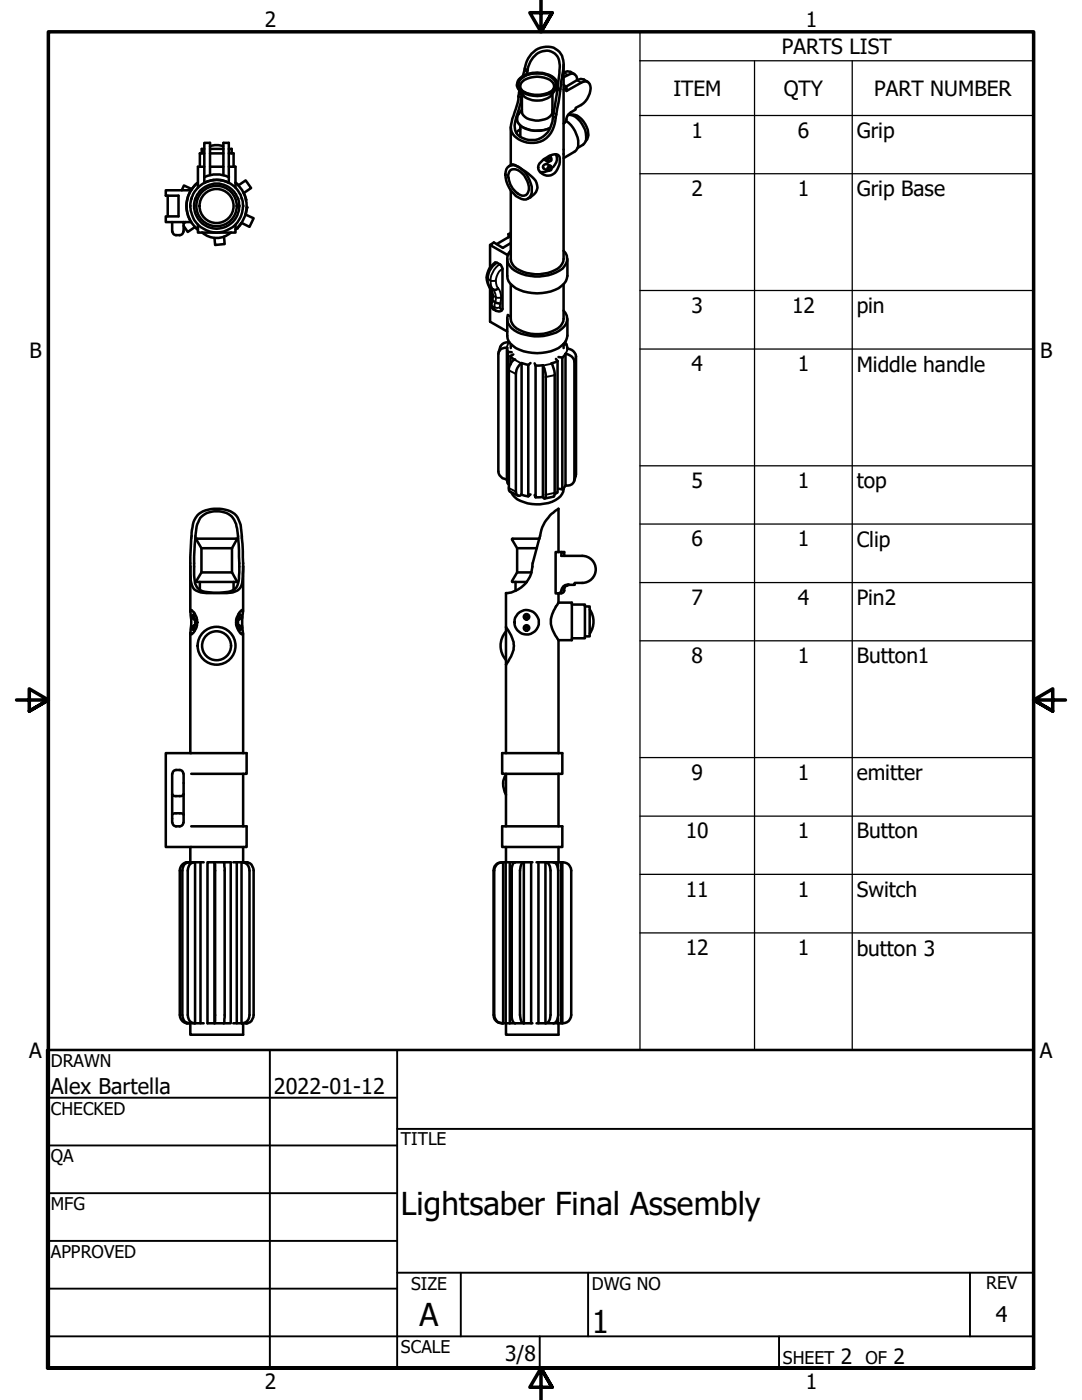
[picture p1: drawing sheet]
<svg xmlns="http://www.w3.org/2000/svg" width="216mm" height="279mm" viewBox="0 0 216 279" stroke-linecap="round" stroke-linejoin="round" font-family="sans-serif">
<!-- layer: Visible (ANSI) -->
<g fill="none" stroke="#000" stroke-width=".51">
<path d="M103.8 15.6a5.7 5.7 0 0 1 7 .2l.3 .6a1.26 1.26 0 0 1-.2 1.4 4.2 4.2 0 0 1-4.2 2.3 4.2 4.2 0 0 1-3.6-3.1l.3-.9zM103.8 17.7a5.3 5.3 0 0 0 6.8 0M104 17.8a1.49 1.49 0 0 1 1.2-2.1 5.1 5.1 0 0 1 4.9 .6 1.19 1.19 0 0 1 .3 1.5M104.3 15.2l.3-1.2a4.7 4.7 0 0 1 5.9-4.5 3.6 3.6 0 0 1 1.9 4.3l-1.2 7.9a13.5 13.5 0 0 1-1.3 4.8 4.7 4.7 0 0 1-7.8-.1 4.8 4.8 0 0 1 .4-3.3 14.7 14.7 0 0 0 1.1-5.1M105 14.9l.2-.5a4.7 4.7 0 0 1 3.1-4.2 2.66 2.66 0 0 1 3.4 2.8l-.4 4.8-.9 4.7a6.1 6.1 0 0 1-2 4.7 3.9 3.9 0 0 1-5.4-.7 5.4 5.4 0 0 1 .4-4.2l.5-1.7 .2-1.9v3.6a2.17 2.17 0 0 0 2.1 1.6 3.6 3.6 0 0 0 4-1.2v-4M112.5 12.9v38.8a3 3 0 0 1-2.5 2.5 7.9 7.9 0 0 1-7.4-1.1l-.6-.9-.1-.5v-13.7M112.5 16.9l.5 .7M112.5 17.9l.5-.3v.6l3-1.7a1.14 1.14 0 0 1 1.3-.2 1.14 1.14 0 0 1 .6 1.3 4.4 4.4 0 0 1-3 3.9v.3l-1 .6a2.19 2.19 0 0 0-1 1.9l-.4 .3M112.5 14.5a1.58 1.58 0 0 1 2.1 .3M112.5 15.4a2.89 2.89 0 0 1 2-.7 1.24 1.24 0 0 1 .7 1.3M117.3 16.4a1.78 1.78 0 0 0-2.2-.4l-2.2 1.3M33.5 39.1v4.1"/>
<path d="M38.1 37.9a6 6 0 0 0 0 6.4M38.2 38h-5.1v1.1h2.5v4.1h-2.5v1.1h5.1M38.3 37.8l-1.6-.8-.4 1M39.2 36.7l-.9 1.1M39.2 36.6v.1M39.5 36.4a6 6 0 0 0 0 9.4M40.8 30.6h-.9v2.7M40.8 29.7h-.5v.9M40.8 33.3h-1.3v4.2M40.8 35.4a5.6 5.6 0 0 1 4.8 0M40.8 36.5a5.2 5.2 0 0 1 4.8 0M41.9 29.2l1-.2 1.6 .2"/>
<path d="M41.9 34.9v-6.4h-1.1v8M41.9 29.7h2.7M41.9 30.6h2.7M41.9 33.3h2.7M44.6 34.9v-6.4h1.1v8M45.7 30.6h.9v2.7M45.7 29.7h.5v.9M45.7 33.3h1.3v4.2M47 36.4a6 6 0 0 1 0 9.4M47 36.4l.6 .6M47.6 37l1.4-1 1.1 1.5-1.5 1M48.6 38.5l.5 1.4"/>
<path d="M49.1 39.9h.1M101.3 33.4a1.89 1.89 0 0 1 2.7 .3 5.8 5.8 0 0 1 2.1 4.8 1.57 1.57 0 0 1-2.6 .9 5.3 5.3 0 0 1-2.5-5.6zM101.4 35.4a1.33 1.33 0 0 1 .6-1.5 1.33 1.33 0 0 1 1.7 .3 4.1 4.1 0 0 1 1.7 4.1 1.25 1.25 0 0 1-2.1 .3M101.5 35.4a4.3 4.3 0 0 0 1.8 3.2M101.6 33.1a1.47 1.47 0 0 1 1.9 .2 12.9 12.9 0 0 1 3.4 2.8 2.29 2.29 0 0 1-1 3.3l-.6 .2M101.9 25.4v7.6M103.8 25.8l-.8 .7M103.8 25.1v2.2M104.1 21.9a2.17 2.17 0 0 0-.8 2.4 4.6 4.6 0 0 0 4.6 1.8l1.8-.5M108.3 32a3.6 3.6 0 0 1 3-1.1 1.85 1.85 0 0 1 .1 2.4 2.06 2.06 0 0 1-1.9 1.8 2.06 2.06 0 0 1-2.1-1.7 1.85 1.85 0 0 1 .9-1.4zM108.5 31.8l.8 .5M109.6 31.1l.3 .2"/>
<path d="M109.9 33.1l-.9-.4a.57 .57 0 0 0-.6 .3 .57 .57 0 0 0 .1 .7l.8 .4-.5 .2-1 .1M109.9 33.4a.35 .35 0 0 1 .1 .5 .35 .35 0 0 1-.5 .1M109.9 31.5a.35 .35 0 0 1 .1 .5 .35 .35 0 0 1-.5 .1M109.9 33.3h-.1a.41 .41 0 0 0-.4 .3 .41 .41 0 0 0 .1 .4M109.9 31.6l-.1-.2a.41 .41 0 0 0-.4 .3 .41 .41 0 0 0 .1 .5M110 33.4l-.1-.3-.4 .2a.5 .5 0 0 0-.1 .8l.2-.1M110 31.6l-.1-.2a.55 .55 0 0 0-.6 .2 .55 .55 0 0 0 .1 .7l.2-.1M110.2 21.9l.3 .4M110.9 30.8a2.04 2.04 0 0 1-.9 2.8M113 24.1a5.7 5.7 0 0 1 2.4 5.1l-.5 .8-2.4 1.6M113.3 22.9a3.3 3.3 0 0 1 3.2 2.4 3.3 3.3 0 0 1 .1 3.3l-1.3 .9M113.9 22.9a3.2 3.2 0 0 1 3.1 2.4 2.4 2.4 0 0 1-.1 2.8"/>
<path d="M34.4 44.3v1.9M34.4 46.2a.73 .73 0 0 0 .7 .7M36.6 46.2a.73 .73 0 0 1-.8 .7h-.7M36.6 45.1l.9 1.2 1.4-1 .6 .6M36.6 44.3v1.9M37 44.3l-.4 .3M39.5 44.8v1.6h7.5v-1.6M40.3 46.4a4.3 4.3 0 0 0 5.8 0M44.7 47.2l.1 1.5-1.9 .2-.1-1.4M48.2 44.5h.1M48.2 44.5l-.9 1.1M49.3 41.4l-.3 1.4 1.6 .8-.8 1.7-1.5-.8"/>
<path d="M97.7 57.4a3.5 3.5 0 0 1 1.3-5l.2 .1a1.34 1.34 0 0 1 1.1 1.2v8a.82 .82 0 0 1-1.3 .3 1.64 1.64 0 0 1-1-2.2M97.7 57.4l.7 .4a.73 .73 0 0 0 1-.3M97.7 57.4l.3 .5 .2 .8-.2 1.1M97.8 48.9v4.5M97.8 57.4v6.8l3.4 2M98 59.8a2.88 2.88 0 0 0 1.8 .8M101.2 51.7v3.4a3.3 3.3 0 0 0 2.4 2.7 9 9 0 0 0 8.4-.7 2.64 2.64 0 0 0 1.2-2v-3.4M101.5 46.7l.4 .3M101.5 46.7v.7M101.9 48.5l-1.6 1-1.7-1.1-.8 .5 3.5 2 .6-.9a2.34 2.34 0 0 0 .3 3.6 8.8 8.8 0 0 0 10.1 0 2.35 2.35 0 0 0 .2-3.6M101.9 56.8v6.8a3 3 0 0 0 2.4 2.6 7.5 7.5 0 0 0 7.5-1.1l.6-1 .1-.5v-6.8M101.9 47.3l-.2-.1-2.6 1.5"/>
<path d="M101.9 46.5l-.4 .2M101.2 69.5v26.3l.1 .7M101.2 63.6v3.4a3.3 3.3 0 0 0 2.4 2.8 9 9 0 0 0 8.4-.8 2.64 2.64 0 0 0 1.2-2v-3.4M101.3 70.2l-.1-.8h-.1a1.35 1.35 0 0 0-1.7 1.2v23.5a1.89 1.89 0 0 0 1.8 1.6M101.3 70.2v26.3h.2M101.3 70.2l.8 .1M101.6 68.3h-.1a1.56 1.56 0 0 0-1.7 .9l-.3 1.1M101.9 71.1l.7 .7-.6 .5-.5 1.2v24.3l.4 .4 1.4 .7M101.9 71.1v1.6M101.9 68.7v.8M102.4 70.7l-.5 .4M103.8 72.7l.3-.2-.1 26.2a.64 .64 0 0 1-.8 .2 .64 .64 0 0 1-.3-.8v-23.5l.4-1.2z"/>
<path d="M104.1 72.5l1.3 .3M105.4 72.8v26.3l.5-.4M105.9 72.5l-.5 .3M106.7 72.5l.2 .5M106.9 73v26.3l-.2-.5M108.3 72.9l.3 .7 .3 1.3v24.2l-.3 .4-.3-.3M108.3 72.9l-1.4 .1M108.3 72.9v26.3M110.9 71.6l.4 .5M111.3 72.1l-1.3 .4 .7 2v24.2l-.3 .4-1.8 .4M111.3 72.1v26.2l-.6 .3M111.4 71.2l.8 .2"/>
<path d="M112.2 71.4v26.3l-.8-.2M112.5 69.5v-.8h.5l.2 .9M112.5 62a2.44 2.44 0 0 1-.9 4 8.9 8.9 0 0 1-9.6-.5 2.38 2.38 0 0 1-.7-2.6l.6 .3M112.5 68.6v.1M112.8 70.6h.1a1.89 1.89 0 0 1 1.7 1.6v23.5a1.39 1.39 0 0 1-1.8 1.2zM112.8 70.6l-.6 .8M112.8 68.1v.6M113.2 69.6h.1a1.77 1.77 0 0 1 1.6 1.5v23.5l-.3 1.4M113.2 69.5v.1M104.1 98.7l1.3 .4M108.3 99.2l-1.4 .1M112.5 97.5a2.94 2.94 0 0 1-2.3 2.6 7.9 7.9 0 0 1-7.5-.9l-.7-.9"/>
<path d="M112.8 96.9l-.6 .8M38 113v9M39.2 107.7l1 1.7M39.2 116l.1 .1M39.3 107.5l-.1 .1M39.3 116.1h7.9M39.3 107.5h7.9M39.4 102.9a6.4 6.4 0 0 1 7.4-.3 6.1 6.1 0 0 1 1.5 4.4l.2 5.7a12.5 12.5 0 0 1-.5 4.5 3.6 3.6 0 0 1-3.4 1.2 18.8 18.8 0 0 1-5-.4 2.36 2.36 0 0 1-1.6-2.2 57.5 57.5 0 0 1 .6-11.6zM39.9 116.1v1.6M39.9 103.4a4.7 4.7 0 0 1 6.6 0 7.9 7.9 0 0 1 1 4l.3 5.7a8.4 8.4 0 0 1-.6 4.1 3.5 3.5 0 0 1-2.8 1 10.5 10.5 0 0 1-4.4-.4 3 3 0 0 1-1.3-2.9l.2-6.3a13.6 13.6 0 0 1 .9-4.8zM40.2 114.2h6.1M40.2 109.4h6.1"/>
<path d="M40.2 114.2l-1 1.8M40.2 109.4v4.8M46.3 114.2l.9 1.8M46.3 109.4v4.8M46.6 116.1v1.6M47.1 107.5l.1 .1M47.2 116l-.1 .1M47.2 107.7l-.9 1.7M48.5 113v9M102.2 107.7l1 1.7v4.8M102.2 116l.1 .1M102.3 107.5l-.1 .1"/>
<path d="M102.3 116.1h2.8M102.3 107.5h5.3M102.9 116.1v1.8M103.2 114.2h2.8M103.2 109.4h3.9M103.2 114.2l-1 1.8M111.4 118.4h.6M111.4 110.2v-8.7a8.2 8.2 0 0 0-3.8 5.9l-1.3 5a5.8 5.8 0 0 1-5.3 6v31.9M111.4 118.4v1.9M112 110.2h-1.1v8.2h.5M112.5 117.9a1.09 1.09 0 0 1 1.1-1.2 .95 .95 0 0 0-1 1.2M112.6 117.8l-.3 .5-.3 .1"/>
<path d="M112.6 110.9v-.7h-.6v.7h4.1M116.1 116.3h-1.4v.4h-1.4a1.3 1.3 0 0 0-1.3 1.3l-.6 .4M116.2 110.9a2.7 2.7 0 0 1 2.7 2.7 2.7 2.7 0 0 1-2.7 2.7M38 126.4v23.9M38 121.8l.1-.1a2.95 2.95 0 0 1-.1 4.9v-.4a12.3 12.3 0 0 0 0-4.3zM38.5 122.7h.2M38.6 122.7a.36 .36 0 0 0-.4 .5 .36 .36 0 0 0 .5 .2M38.7 125a.37 .37 0 0 0-.5 .3 .37 .37 0 0 0 .5 .4M38.9 122.5h-.2v1.1h.6M39 123.6v1.2M39.3 124.8h-.6v1.1h.2M47.2 124.8h.6v1.1h-.2"/>
<path d="M47.5 123.6v1.2M47.6 122.5h.2v1.1h-.6M47.8 125.7h.1M47.8 125h.1M47.8 123.4h.1M47.8 122.7h.1M47.9 125a.35 .35 0 0 1 .4 .3 .35 .35 0 0 1-.4 .4M47.9 122.7a.35 .35 0 0 1 .4 .4 .35 .35 0 0 1-.4 .3M48.2 121.8h.3l-.2 1.9 .2 2.9a2.38 2.38 0 0 1-1.4-2.4l.1-.9 .6-1.1zM48.5 126.4v23.9M101 125.2l.2 .3a5 5 0 0 1 1 4.9l-1.2 2.3M101 126a4.3 4.3 0 0 0 0 5.8"/>
<path d="M111.4 120.3l-.2 .4a4.9 4.9 0 0 0-.1 6.6l.3 .5M111.4 127.8v22.5M111.4 120.3h2.7v7.5h-2.7M114.1 120.7h2.6v6.7h-2.6M116.7 121h1v6h-1M117.7 121.6a4.2 4.2 0 0 1 0 4.9M34.4 154.4v4.1M34.4 158.5a.61 .61 0 0 0 .7 .4 1.49 1.49 0 0 0 1.5-.3v-.1M34.4 158.5v4.1M35.1 153.7h.7a.73 .73 0 0 1 .8 .7M35.1 153.7a.73 .73 0 0 0-.7 .7M36.6 158.5v4.1"/>
<path d="M36.6 154.4v4.1M38.2 154.4h11v-4.1h-16.1v18.7h16.1v-4.1h-11M48.5 154.4v10.5M100.2 150.3h12v4.1h-12zM101 154.7a3.6 3.6 0 0 0 0 3.9M101 154.4v10.5M111.4 154.4v10.5M34.4 162.6l.5-.3h1.2l.5 .3M34.4 162.6v1.5M34.4 164.2a.73 .73 0 0 0 .7 .7M36.6 164.2a.73 .73 0 0 1-.8 .7h-.7M36.6 162.6v1.5"/>
<path d="M37.2 172.1a1.68 1.68 0 0 0-1.3 1.6v28.9a1.69 1.69 0 0 0 1.3 1.6M37.2 172.1h1.7M37.2 172.1v.1M37.3 172.1h.1M37.8 172.1a1.44 1.44 0 0 0-1.4 1.6v28.9a1.44 1.44 0 0 0 1.4 1.6M38 169v3.1M38.9 172.1a1.44 1.44 0 0 0-1.4 1.6v28.9a1.44 1.44 0 0 0 1.4 1.6M38.9 172.1v32.1M38.9 172.1h1.7M40 172.1v32.1h.6M41.4 172.1h1.4v32.1h-1.4zM42.8 172.1l.1 .4v31.3l-.1 .4h1.8"/>
<path d="M42.8 172.1h3.2v32.1h-1.4M44.6 172.1l.2 1.2v29.7l-.2 1.2M46.5 172.1h1.8M47.2 172.1v32.1h-.7M48.2 172.1l.1 32.1M48.3 172.1a1.53 1.53 0 0 1 1.5 1.6v28.9a1.53 1.53 0 0 1-1.5 1.6M48.3 172.1h.9M48.5 169v3.1M49.1 172.1a1.53 1.53 0 0 1 1.5 1.6v28.9a1.53 1.53 0 0 1-1.5 1.6M100.2 164.9h12v4.1h-12zM100.3 172.1a1.63 1.63 0 0 0-1.7 1.6v28.9a1.63 1.63 0 0 0 1.7 1.6M100.3 172.1h-.2a1.63 1.63 0 0 0-1.6 1.6v28.9a1.65 1.65 0 0 0 1.8 1.6"/>
<path d="M100.3 172.1v32.1M100.4 172.1h1.3M100.9 172.1v32.1h.8M101 169v3.1M102.8 172.1h1.7a1.51 1.51 0 0 0-.7 1.6v28.9l.1 .8a.78 .78 0 0 0 .6 .8v-32.1h1.7M102.8 172.1a1.4 1.4 0 0 0-.7 1.6l.1 29.7a.78 .78 0 0 0 .6 .8M102.8 172.1h-1.1v32.1h4.3M106 172.1v32.1h.2M107.1 172.1h1.7M107.4 172.1v32.1h-.3M108.8 172.1a1.43 1.43 0 0 1 1.1 1.6v28.9a1.43 1.43 0 0 1-1.1 1.6h2.5M108.8 172.1v32.1h-1.4"/>
<path d="M108.8 172.1h2.5M110.4 172.1a1.47 1.47 0 0 1 1 1.6v28.9a1.47 1.47 0 0 1-1 1.6M111.3 172.1a2.19 2.19 0 0 1 2.6 1.2l.1 29.3a1.64 1.64 0 0 1-1.8 1.6v-32.1M111.3 172.1v1M111.4 169v3.1M112 172.1v32.1h-.7M37.2 204.1l.1 .1M37.3 204.2h1.6M37.3 204.2h.1M38 204.2v2.3h10.5v-2.3M38.9 204.2h1.1M47.2 204.2h1"/>
<path d="M48.3 204.2h.9M100.4 204.2h.5M101 204.2v2.3h10.4v-2.3M111.3 203.2v1M112 204.2h.2"/>
<circle cx="43.2" cy="41.1" r="4"/>
<circle cx="43.2" cy="41.1" r="3.4"/>
<circle cx="43.3" cy="41.1" r="4.5"/>
<circle cx="43.3" cy="41.1" r="5.2"/>
<circle cx="43.2" cy="128.9" r="2.89"/>
<circle cx="43.2" cy="128.9" r="3.8"/>
<circle cx="105.1" cy="125.3" r=".54"/>
<circle cx="105.1" cy="123.1" r=".54"/>
<circle cx="105.1" cy="125.3" r=".35"/>
<circle cx="105.1" cy="123.1" r=".35"/>
<circle cx="105.1" cy="124.2" r="2.41"/>
</g>
<g fill="#000">
<circle cx="42.5" cy="35.9" r=".25"/>
<circle cx="44" cy="35.9" r=".25"/>
<circle cx="108.5" cy="31.8" r=".25"/>
<circle cx="47.2" cy="45.6" r=".25"/>
<circle cx="49.2" cy="41.4" r=".25"/>
<circle cx="102.6" cy="71.8" r=".25"/>
<circle cx="49.2" cy="172.1" r=".25"/>
<circle cx="49.2" cy="204.2" r=".25"/>
</g>
<!-- layer: Visible Narrow (ANSI) -->
<g fill="none" stroke="#000" stroke-width=".38">
<path d="M103.4 19.2l.6 .3M103.5 17.8a5 5 0 0 0 4.4 1.4 4.2 4.2 0 0 0 3-1.4M103.6 18.5l.5 .4M103.8 17.7a1.52 1.52 0 0 1 .8-2.3 5.1 5.1 0 0 1 6 .7 1.34 1.34 0 0 1 0 1.6M103.9 15.5a5.8 5.8 0 0 1 6.8 .3 1.61 1.61 0 0 1-.5 2.4 5.6 5.6 0 0 1-6.7-.6 1.49 1.49 0 0 1 .4-2.1zM104.1 15.6a5.4 5.4 0 0 1 6.6 .3 1.66 1.66 0 0 1-.8 2.5 5.5 5.5 0 0 1-5.8-.4 1.46 1.46 0 0 1 0-2.4zM104.6 14l.6 .4M104.7 13.7l.6 .3M111.3 17.8l.5 .4M111.3 17.5l.5 .3M112.5 14.5l.8 .5M115.1 16l.9 .5"/>
<path d="M103.5 22.7a1.64 1.64 0 0 0 .7 2.6 6.2 6.2 0 0 0 5.6 .2M109.9 33.3h-.2a.51 .51 0 0 0-.2 .7M109.9 31.6h-.3l-.1 .6M110.4 23.2l.5 .3M110.4 22.5l.6 .4M99.2 52.5a4.2 4.2 0 0 0-1.9 3.2l-.2-.3M99.8 52.8a4 4 0 0 0-1.9 3.1l-.6-.2a3 3 0 0 0 .9 2.2l.2 1.2-.2-.4M100 59.3a3.6 3.6 0 0 0-.9-2.2l-.2-1.2-.2 .2-.8-.2a3.1 3.1 0 0 0 .8 2.3 3.4 3.4 0 0 1 0 2.6 1.07 1.07 0 0 0 .3 1.2M100.3 53.7a2.97 2.97 0 0 0-1.4 2.2M97.9 60.7l.2 .3 .3-1.9a1.39 1.39 0 0 0 1.6 .2l-.2 2M100.3 61.7h-.4l-.1-.4-.3 .1a1.73 1.73 0 0 1-1.4-.4l.3 .7M101.5 68.3l-.4 1.1"/>
<path d="M101.5 73.9l1.4 .7M102.6 71.8l1.4 .7M110.1 72.6l-1.8 .4M110.7 74.9l-1.8 .3M113.3 69.6l-.4 1M114.9 71.1l-.3 1.1M101.5 97.4l1.4 .7M110.7 98.4l-1.8 .3M114.9 94.6l-.3 1.1"/>
</g>
<!-- layer: Symbol (ANSI) -->
<g fill="none" stroke="#000" stroke-width=".25">
<path d="M127.7 12.1v-5.7h78.5v5.7M127.7 12.1h78.5v11M127.7 12.1v197.4h78.5v-186.4M150.6 12.1v197.4M170.1 12.1v197.4M127.7 23.1h78.5M127.7 34.7h78.5M127.7 58h78.5M127.7 69.7h78.5M127.7 93h78.5M127.7 104.6h78.5M127.7 116.3h78.5"/>
<path d="M127.7 127.9h78.5M127.7 151.2h78.5M127.7 162.9h78.5M127.7 174.5h78.5M127.7 186.2h78.5"/>
</g>
<!-- layer: Border (ANSI) -->
<path d="M107.9 0v6.4l-2.2-3.9h4.5l-2.3 3.9 2.3-3.9M3.3 139.7h6.4l-3.9-2.2v4.4l3.9-2.2-3.9 2.2M212.6 139.7h-6.4l3.9-2.2v4.4l-3.9-2.2 3.9 2.2M9.7 273v-266.6h196.5v266.6h-196.5h196.5M110.2 276.9l-2.3-3.9 2.3 3.9h-4.5l2.2-3.9v6.4" fill="none" stroke="#000" stroke-width=".7"/>
<!-- layer: Title (ANSI) -->
<g fill="none" stroke="#000" stroke-width=".38">
<path d="M9.4 219.1h69.8M53.8 209.5v63.5M79.2 209.5v63.5M9.4 228.6h69.8M9.4 238.1h69.8M79.2 225.3h127M9.4 247.6h69.8M9.4 257.2h69.8M79.2 254h127M91.9 254v12.7M117.3 254v12.7M193.5 254v12.7"/>
<path d="M9.4 266.7h196.8M107.7 266.7v6.3M155.4 266.7v6.3"/>
</g>
<path d="M9.4 209.5h196.8v63.5h-196.8z" fill="none" stroke="#000" stroke-width=".51"/>
<g font-size="6.3">
<text x="80" y="242.4">Lightsaber Final Assembly</text>
<text x="83.7" y="264.5">A</text>
<text x="118.1" y="265.9">1</text>
</g>
<g font-size="4.3">
<text x="10.2" y="218.2">Alex Bartella</text>
<text x="54.6" y="218.2">2022-01-12</text>
<text x="198.7" y="263.8">4</text>
</g>
<g font-size="4.2">
<text x="52.8" y="5.3">2</text>
<text x="160.8" y="5.3">1</text>
<text x="156" y="10.8">PARTS LIST</text>
<text x="134.4" y="19.1">ITEM</text>
<text x="156.4" y="19.2">QTY</text>
<text x="174.4" y="19.1">PART NUMBER</text>
<text x="138" y="27.5">1</text>
<text x="159.2" y="27.5">6</text>
<text x="170.9" y="27.5">Grip</text>
<text x="138" y="39.2">2</text>
<text x="159.2" y="39.1">1</text>
<text x="170.9" y="39.1">Grip Base</text>
<text x="138" y="62.5">3</text>
<text x="158.1" y="62.5">12</text>
<text x="170.9" y="62.4">pin</text>
<text x="5.9" y="71.4">B</text>
<text x="207.6" y="71.4">B</text>
<text x="138" y="74.1">4</text>
<text x="159.2" y="74.1">1</text>
<text x="170.9" y="74.2">Middle handle</text>
<text x="138" y="97.4">5</text>
<text x="159.2" y="97.4">1</text>
<text x="170.9" y="97.3">top</text>
<text x="138" y="109">6</text>
<text x="159.2" y="109">1</text>
<text x="170.9" y="109.1">Clip</text>
<text x="138" y="120.7">7</text>
<text x="159.2" y="120.7">4</text>
<text x="170.9" y="120.7">Pin2</text>
<text x="138" y="132.4">8</text>
<text x="159.2" y="132.3">1</text>
<text x="170.9" y="132.3">Button1</text>
<text x="138" y="155.7">9</text>
<text x="159.2" y="155.6">1</text>
<text x="170.9" y="155.6">emitter</text>
<text x="136.8" y="167.3">10</text>
<text x="159.2" y="167.3">1</text>
<text x="170.9" y="167.3">Button</text>
<text x="136.8" y="178.9">11</text>
<text x="159.2" y="178.9">1</text>
<text x="170.9" y="179">Switch</text>
<text x="136.8" y="190.6">12</text>
<text x="159.2" y="190.6">1</text>
<text x="170.9" y="190.7">button 3</text>
<text x="5.8" y="211.1">A</text>
<text x="207.5" y="211.1">A</text>
<text x="100.8" y="271.7">3/8</text>
<text x="167.8" y="272.2">2</text>
<text x="178.3" y="272.2">2</text>
<text x="52.8" y="277.1">2</text>
<text x="160.8" y="277.1">1</text>
</g>
<g font-size="3.5">
<text x="10.2" y="212.9">DRAWN</text>
<text x="10.2" y="222.4">CHECKED</text>
<text x="10.2" y="232">QA</text>
<text x="80" y="228.6">TITLE</text>
<text x="10.2" y="241.5">MFG</text>
<text x="10.2" y="251">APPROVED</text>
<text x="82" y="257.4">SIZE</text>
<text x="118.1" y="257.4">DWG NO</text>
<text x="196.8" y="257.3">REV</text>
<text x="80" y="270.1">SCALE</text>
<text x="156.2" y="272.2">SHEET</text>
<text x="172.7" y="272.2">OF</text>
</g>
</svg>
